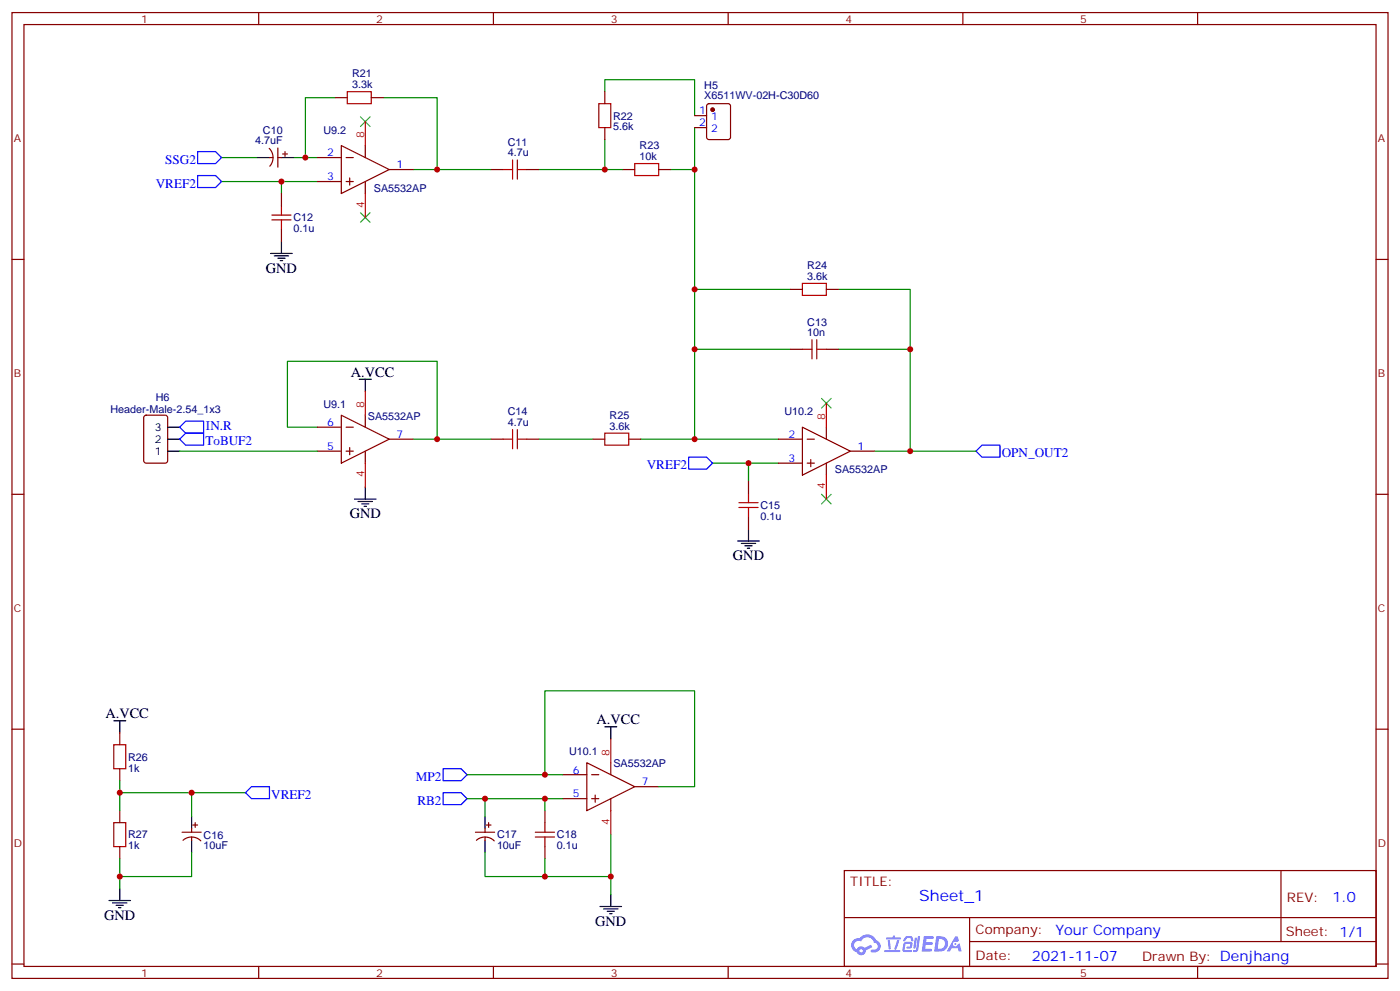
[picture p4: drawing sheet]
<svg xmlns="http://www.w3.org/2000/svg" width="412mm" height="292mm" viewBox="0 0 412 292" stroke-linecap="round" stroke-linejoin="round" font-family="sans-serif">
<g fill="none" stroke="#870000" stroke-width=".35">
<path d="M3.5 3.7h405.4v284.3h-405.4zM7.1 7.2h398.2v277.3h-398.2zM76.2 3.7v3.5M145.3 3.7v3.5M214.5 3.7v3.5M283.6 3.7v3.5M352.8 3.7v3.5M3.5 76.4h3.6M405.3 76.4h3.6M3.5 145.5h3.6M405.3 145.5h3.6M3.5 214.7h3.6"/>
<path d="M405.3 214.7h3.6M248.7 256.3h156.6v28.2h-156.6zM377.3 256.3v20.9M248.7 270.1h156.5M285.6 277.2h119.6M285.6 270.1v14.2M3.5 283.8h3.6M76.2 284.5v3.5M145.3 284.5v3.5M214.5 284.5v3.5M283.6 284.5v3.5M352.8 284.5v3.5"/>
<path d="M405.3 283.8h3.6"/>
</g>
<g fill="#5487ff">
<path d="M272.1 275.6h2.6l.3 .2-.1 .6h-2l-.1 1h1.6l.4 .4-.4 .3h-1.7l-.2 1.2 1.8 .1 .3 .3-.2 .4h-2.9z"/>
<path d="M281.4 275.7h.7l.4 1.3-.7 .3a.74 .74 0 0 0-1.1 .3 .74 .74 0 0 0 .5 1.1 .74 .74 0 0 0 .9-.7l.5-.3 .7 2.4h-.9l-.2-1h-1.9l-.5 1h-.9z"/>
<path d="M269.5 276.1h.6l-.4 2.9a.31 .31 0 0 1-.3 .3 .31 .31 0 0 1-.3-.3z"/>
<path d="M270.4 275.6h.6l-.5 4a.89 .89 0 0 1-.7 .7 .89 .89 0 0 1-.9-.3l1-.5z"/>
<path d="M266.8 275.8l.6-.2 1.2 .1 .5 1.3-.6 .1-.4-.9-1 .1a.95 .95 0 0 1-1 .8l-.1-.2z"/>
<path d="M266.4 277.5l1.8-.2a1.04 1.04 0 0 1 .6 1.1 1.04 1.04 0 0 1-.8 .9h-.7a.29 .29 0 0 1-.3-.4 .29 .29 0 0 1 .3-.2h.7l.2-.8h-1.4l-.4 1.7 1.9 .1a.29 .29 0 0 1 .3 .3 .29 .29 0 0 1-.3 .3h-2l-.4-.3 .2-2.1z"/>
<path d="M260.5 279.7h4.4a.3 .3 0 0 1 .3 .3 .3 .3 0 0 1-.3 .3h-4.3z"/>
<path d="M264.3 276.8h.6l-.5 1.6a1.02 1.02 0 0 1-.7 1.2l-.2-.3z"/>
<path d="M261.5 276.8h.6l.3 2.4-.3 .3-.3-.2z"/>
<path d="M261.1 276h1.9l.2-.5h.5l-.1 .5h1.5a.29 .29 0 0 1 .3 .3 .29 .29 0 0 1-.3 .3h-3.9z"/>
<path d="M275.8 275.6l-.6 4.5h1.4a2.27 2.27 0 0 0 2.7-2.3 2.27 2.27 0 0 0-2.7-2.2zM276.6 276.4a1.5 1.5 0 0 1 1.8 1.6 1.5 1.5 0 0 1-1.9 1.3h-.3z"/>
<path d="M251.4 276.8a2.09 2.09 0 0 0 1 3.5 1.37 1.37 0 0 0 1.5 .9 1.37 1.37 0 0 0 1.1-1.4l2-1-.5-.7-1.8 1a1.4 1.4 0 0 0-2.3 .4 1.32 1.32 0 0 1-.6-1.9 1.32 1.32 0 0 1 1.9-.4 2.02 2.02 0 0 1 2-1.3 2.02 2.02 0 0 1 1.8 1.6 1.09 1.09 0 0 1 1.1 1.4 1.09 1.09 0 0 1-1.6 .7 .41 .41 0 0 0-.5 .3 .41 .41 0 0 0 .4 .5 1.89 1.89 0 0 0 2.4-1.2 1.89 1.89 0 0 0-1.2-2.4 2.98 2.98 0 0 0-5-.6l-1 .1zM253.2 279.9a.52 .52 0 0 1 1 0 .52 .52 0 0 1-1 0z"/>
<circle cx="281.4" cy="277.9" r=".28"/>
</g>
<g fill="none" stroke="#870000" stroke-width=".35">
<path d="M98.8 28.8h3.5M109.4 28.8h3.5M178.2 27v3.5M178.2 37.6v3.5M204.6 34h3.5M204.6 37.6h3.5M208.4 30.7l.4-.2h5.7l.6 .4 .1 9.5-.5 .6-5.9 .1-.6-.5-.1-9.4zM79.3 43.7a3.8 3.8 0 0 1 .2 5.2M79.4 46.4h1M81.8 43.6v5.6M81.8 46.4h1.1M82.9 57v3.5"/>
<path d="M83.3 45.3h1.4M84 44.6v1.4M93.5 46.4h7M93.5 53.4h7M100.5 42.9l14.2 7-14.2 7.1zM102 46.4h2.1M102 53.4h2.1M103 52.4v2.1M107.6 42.9v3.5M107.6 53.4v3.6M114.7 49.9h7M144.6 49.9h3.6"/>
<path d="M155.2 49.9h3.5M183.4 49.9h3.6M194 49.9h3.6M82.9 67.6v3.5M232.8 85.2h3.6M243.4 85.2h3.5M232.8 102.8h3.6M243.4 102.8h3.5M42.6 122.4l.4-.2h5.7l.6 .5 .1 12.9-.5 .7h-5.9l-.6-.4-.1-13zM93.5 132.8h7M93.5 125.8h7M100.5 122.2l14.2 7.1-14.2 7z"/>
<path d="M102 132.8h2.1M102 125.8h2.1M103 131.8v2.1M107.6 122.2v3.6M107.6 132.8v3.5M114.7 129.3h7M144.6 129.3h3.6M155.2 129.3h3.5M174.6 129.3h3.6M185.2 129.3h3.5M229.3 129.3h7.1M229.3 136.3h7.1"/>
<path d="M236.4 125.8l14.1 7-14.1 7.1zM237.8 129.3h2.1M237.8 136.3h2.1M238.8 135.3v2.1M243.4 125.8v3.5M243.4 136.3v3.6M250.5 132.8h7M220.5 141.6v3.6M220.5 152.2v3.6M35.3 215.7v3.6M35.3 226.3v3.5M35.3 238.7v3.5"/>
<path d="M160.5 238.7v3.5M165.8 228.1h7.1M165.8 235.1h7.1M172.9 224.5l14.1 7.1-14.1 7.1zM174.3 228.1h2.1M174.3 235.1h2.1M175.3 234.1v2.1M179.9 224.5v3.6M179.9 235.1v3.6M187 231.6h7M35.3 249.2v3.6M53.6 245h5.7"/>
<path d="M53.9 247.4a3.8 3.8 0 0 1 5.3 .2M56.4 243.9v1.1M56.4 246.4v1.1M56.8 242.9h1.4M57.5 242.2v1.4M140.1 245h5.6M140.3 247.4a3.8 3.8 0 0 1 5.3 .2M142.9 243.9v1.1M142.9 246.4v1.1M143.2 242.9h1.4M143.9 242.2v1.4M160.5 249.2v3.6"/>
</g>
<g fill="none" stroke="#000" stroke-width=".35">
<path d="M75.8 46.4h3.6M82.9 46.4h3.5M79.7 74.6h6.4M80.8 75.3h4.2M81.8 76h2.2M82.5 76.7h.8M82.9 71.1v3.5M105.8 111.7h3.6M107.6 111.7v3.5M49.4 125.8h3.5M49.4 132.8h3.5M49.4 129.3h3.5"/>
<path d="M104.4 146.9h6.4M105.5 147.6h4.2M106.5 148.3h2.2M107.2 149h.7M107.6 143.4v3.5M217.3 159.3h6.4M218.4 160h4.2M220.5 155.8v3.5M219.4 160.7h2.1M220.1 161.4h.7M33.5 212.2h3.5M35.3 212.2v3.5"/>
<path d="M178.2 214h3.5M179.9 214v3.5M56.4 240.4v3.5M56.4 247.5v3.5M142.9 240.4v3.5M142.9 247.5v3.5M32.1 265.1h6.4M33.2 265.8h4.2M34.2 266.5h2.1M34.9 267.2h.7M35.3 261.6v3.5M176.7 266.9h6.4"/>
<path d="M177.8 267.6h4.2M178.9 268.3h2.1M179.6 269h.7M179.9 263.3v3.6"/>
</g>
<g fill="none" stroke="#a10000" stroke-width=".35">
<path d="M102.3 27h7.1v3.5h-7.1zM176.4 30.5h3.5v7.1h-3.5zM148.2 49.9h2.8M151 47.1v5.6M152.4 47.1v5.6M152.4 49.9h2.8M187 48.2h7v3.5h-7zM80.1 64.7h5.6M80.1 63.3h5.6M82.9 60.5v2.8M82.9 64.7v2.9M236.4 83.4h7v3.6h-7z"/>
<path d="M236.4 102.8h2.8M239.2 100v5.7M240.6 102.8h2.8M240.6 100v5.7M148.2 129.3h2.8M151 126.5v5.6M152.4 129.3h2.8M152.4 126.5v5.6M178.2 127.5h7v3.6h-7zM217.7 149.4h5.6M217.7 148h5.6M220.5 145.2v2.8"/>
<path d="M220.5 149.4v2.8M33.5 219.3h3.5v7h-3.5zM33.5 242.2h3.5v7h-3.5zM157.7 246.4h5.6M157.7 245h5.6M160.5 242.2v2.8M160.5 246.4v2.8"/>
</g>
<g fill="none" stroke="#008700" stroke-width=".35">
<path d="M98.8 28.8h-8.8v17.6M112.9 28.8h15.9v21.1h-7.1M178.2 27v-3.5h26.4v10.5M204.6 37.6v12.3h-7M65.3 53.4h28.2M65.3 46.4h10.5M82.9 53.4v3.6M86.4 46.4h7.1M128.8 49.9h15.8M158.7 49.9h24.7M178.2 41.1v8.8M204.6 49.9v79.4h24.7"/>
<path d="M204.6 85.2h28.2M246.9 85.2h21.2v17.6M204.6 102.8h28.2M246.9 102.8h21.2v30h-10.6M52.9 132.8h40.6M93.5 125.8h-8.8v-19.4h44.1v22.9h-7.1M128.8 129.3h15.8M158.7 129.3h15.9M188.7 129.3h15.9M209.9 136.3h19.4M220.5 136.3v5.3M268.1 132.8h19.4"/>
<path d="M35.3 233.4h21.1v7M35.3 229.8v8.9M56.4 233.4h15.9M137.6 228.1h28.2M137.6 235.1h28.2M142.9 235.1v5.3M160.5 228.1v-24.7h44.1v28.2h-10.6M160.5 235.1v3.6M35.3 252.8v8.8M56.4 251v7.1h-21.1M142.9 251v7.1h17.6v-5.3M160.5 258.1h19.4"/>
<path d="M179.9 245.7v17.6"/>
</g>
<path d="M58.2 51.7h5.3l1.8 1.7-1.8 1.8h-5.3zM58.2 44.6h5.3l1.8 1.8-1.8 1.8h-5.3zM52.9 125.8l1.8-1.8h5.3v3.5h-5.3zM54.7 127.5h5.3v3.6h-5.3l-1.8-1.8zM202.8 134.6h5.3l1.8 1.7-1.8 1.8h-5.3zM287.5 132.8l1.8-1.7h5.3v3.5h-5.3zM74.1 231.6h5.3v3.5h-5.3l-1.8-1.7zM130.5 226.3h5.3l1.8 1.8-1.8 1.7h-5.3zM130.5 233.4h5.3l1.8 1.7-1.8 1.8h-5.3z" fill="none" stroke="#00f" stroke-width=".35"/>
<path d="M106.2 34.4l2.8 2.8M109 34.4l-2.8 2.8M106.2 62.6l2.8 2.8M109 62.6l-2.8 2.8M242 117.3l2.8 2.8M244.8 117.3l-2.8 2.8M242 145.5l2.8 2.8M244.8 145.5l-2.8 2.8" fill="none" stroke="#3c3" stroke-width=".35"/>
<path d="M107.6 35.8v7.1M107.6 57v7M107.6 115.2v7M243.4 118.7v7.1M107.6 136.3v7.1M243.4 139.9v7M179.9 217.5v7M179.9 238.7v7" fill="none" stroke="#f00" stroke-width=".35"/>
<circle cx="209.9" cy="32.3" r=".53" fill="#870000" stroke="#870000" stroke-width=".35"/>
<g fill="#c00">
<circle cx="35.3" cy="258.1" r=".88"/>
<circle cx="35.3" cy="233.4" r=".88"/>
<circle cx="56.4" cy="233.4" r=".88"/>
<circle cx="268.1" cy="132.8" r=".88"/>
<circle cx="268.1" cy="102.8" r=".88"/>
<circle cx="204.6" cy="102.8" r=".88"/>
<circle cx="204.6" cy="85.2" r=".88"/>
<circle cx="220.5" cy="136.3" r=".88"/>
<circle cx="204.6" cy="129.3" r=".88"/>
<circle cx="204.6" cy="49.9" r=".88"/>
<circle cx="128.8" cy="129.3" r=".88"/>
<circle cx="178.2" cy="49.9" r=".88"/>
<circle cx="128.8" cy="49.9" r=".88"/>
<circle cx="90" cy="46.4" r=".88"/>
<circle cx="82.9" cy="53.4" r=".88"/>
<circle cx="160.5" cy="228.1" r=".88"/>
<circle cx="142.9" cy="235.1" r=".88"/>
<circle cx="160.5" cy="235.1" r=".88"/>
<circle cx="179.9" cy="258.1" r=".88"/>
<circle cx="160.5" cy="258.1" r=".88"/>
</g>
<text font-size="4.6" fill="#00f" x="270.8" y="265.3">Sheet_1</text>
<g font-size="4.2">
<text x="78.3" y="80.3">GND</text>
<text x="103.4" y="110.9">A.VCC</text>
<text x="103" y="152.6">GND</text>
<text x="215.9" y="164.9">GND</text>
<text x="31" y="211.5">A.VCC</text>
<text x="175.7" y="213.3">A.VCC</text>
<text x="30.7" y="270.8">GND</text>
<text x="175.3" y="272.5">GND</text>
</g>
<g font-size="4.2" fill="#00f">
<text x="392.5" y="265.6">1.0</text>
<text x="310.9" y="275.1">Your Company</text>
<text x="304" y="282.9">2021-11-07</text>
</g>
<g font-size="3.9" fill="#00f">
<text x="48.7" y="48.2">SSG2</text>
<text x="45.9" y="55.2">VREF2</text>
<text x="60.5" y="131.1">ToBUF2</text>
<text x="60.7" y="126.5">IN.R</text>
<text x="295.1" y="134.6">OPN_OUT2</text>
<text x="190.5" y="138.1">VREF2</text>
<text x="122.5" y="229.8">MP2</text>
<text x="79.9" y="235.1">VREF2</text>
<text x="122.9" y="236.9">RB2</text>
</g>
<g font-size="3.9" fill="#800">
<text x="250.5" y="260.9">TITLE:</text>
<text x="379.1" y="265.6">REV:</text>
<text x="287.4" y="275.1">Company:</text>
<text x="378.7" y="275.7">Sheet: 1/1</text>
<text x="287.4" y="282.8">Date:</text>
<text x="336.4" y="282.8">Drawn By: Denjhang</text>
</g>
<g font-size="3.2" fill="#800">
<text x="41.6" y="6.7">1</text>
<text x="110.8" y="6.7">2</text>
<text x="179.9" y="6.7">3</text>
<text x="249.1" y="6.7">4</text>
<text x="318.2" y="6.7">5</text>
<text x="4.1" y="41.8">A</text>
<text x="405.9" y="41.8">A</text>
<text x="4.1" y="110.9">B</text>
<text x="405.9" y="110.9">B</text>
<text x="4.1" y="180.1">C</text>
<text x="405.9" y="180.1">C</text>
<text x="4.1" y="249.2">D</text>
<text x="405.9" y="249.2">D</text>
<text x="41.6" y="287.5">1</text>
<text x="110.8" y="287.5">2</text>
<text x="179.9" y="287.5">3</text>
<text x="249.1" y="287.5">4</text>
<text x="318.2" y="287.5">5</text>
</g>
<g font-size="3.2" fill="#000080">
<text x="103.7" y="22.8">R21</text>
<text x="103.7" y="25.9">3.3k</text>
<text x="207.4" y="29.3">X6511WV-02H-C30D60</text>
<text x="207.4" y="26.1">H5</text>
<text x="180.6" y="35.2">R22</text>
<text x="77.4" y="39.6">C10</text>
<text x="95.2" y="39.3">U9.2</text>
<text x="180.6" y="38.4">5.6k</text>
<text x="75.1" y="42.5">4.7uF</text>
<text x="149.6" y="46">4.7u</text>
<text x="149.6" y="42.9">C11</text>
<text x="188.4" y="47.1">10k</text>
<text x="188.4" y="43.9">R23</text>
<text x="110.1" y="56.4">SA5532AP</text>
<text x="86.4" y="65.2">C12</text>
<text x="86.4" y="68.3">0.1u</text>
<text x="237.8" y="82.4">3.6k</text>
<text x="237.8" y="79.3">R24</text>
<text x="237.8" y="95.8">C13</text>
<text x="237.8" y="99">10n</text>
<text x="45.9" y="118">H6</text>
<text x="32.6" y="121.6">Header-Male-2.54_1x3</text>
<text x="95.3" y="120">U9.1</text>
<text x="108.4" y="123.5">SA5532AP</text>
<text x="149.6" y="125.4">4.7u</text>
<text x="149.6" y="122.3">C14</text>
<text x="179.6" y="123.4">R25</text>
<text x="231.1" y="122.2">U10.2</text>
<text x="179.6" y="126.5">3.6k</text>
<text x="245.9" y="139.3">SA5532AP</text>
<text x="224" y="149.9">C15</text>
<text x="224" y="153">0.1u</text>
<text x="37.7" y="227.1">1k</text>
<text x="37.8" y="223.9">R26</text>
<text x="167.6" y="222.3">U10.1</text>
<text x="180.7" y="225.8">SA5532AP</text>
<text x="37.7" y="250.1">1k</text>
<text x="37.8" y="246.8">R27</text>
<text x="60" y="249.8">10uF</text>
<text x="60" y="246.9">C16</text>
<text x="146.4" y="250">10uF</text>
<text x="146.4" y="246.8">C17</text>
<text x="164" y="250.1">0.1u</text>
<text x="164" y="246.8">C18</text>
</g>
<g font-size="3.2" fill="#00f">
<text x="205.9" y="33.7">1</text>
<text x="209.4" y="35.5">1</text>
<text x="205.9" y="37.2">2</text>
<text x="209.4" y="39">2</text>
<text x="96.4" y="46">2</text>
<text x="96.4" y="53.1">3</text>
<text x="116.8" y="49.6">1</text>
<text x="96.4" y="125.4">6</text>
<text x="116.8" y="128.9">7</text>
<text x="232.2" y="128.9">2</text>
<text x="96.4" y="132.5">5</text>
<text x="232.2" y="136">3</text>
<text x="252.6" y="132.5">1</text>
<text x="168.7" y="227.7">6</text>
<text x="189.1" y="231.2">7</text>
<text x="168.7" y="234.8">5</text>
</g>
<g font-size="3.2" fill="#f00">
<text x="107.2" y="40.7" transform="rotate(-90 107.2 40.7)">8</text>
<text x="107.2" y="61.1" transform="rotate(-90 107.2 61.1)">4</text>
<text x="107.2" y="120.1" transform="rotate(-90 107.2 120.1)">8</text>
<text x="243.1" y="123.6" transform="rotate(-90 243.1 123.6)">8</text>
<text x="107.2" y="140.5" transform="rotate(-90 107.2 140.5)">4</text>
<text x="243.1" y="144" transform="rotate(-90 243.1 144)">4</text>
<text x="179.6" y="222.4" transform="rotate(-90 179.6 222.4)">8</text>
<text x="179.6" y="242.8" transform="rotate(-90 179.6 242.8)">4</text>
</g>
<g font-size="3.2">
<text x="45.6" y="126.8">3</text>
<text x="45.6" y="130.4">2</text>
<text x="45.6" y="133.9">1</text>
</g>
</svg>
